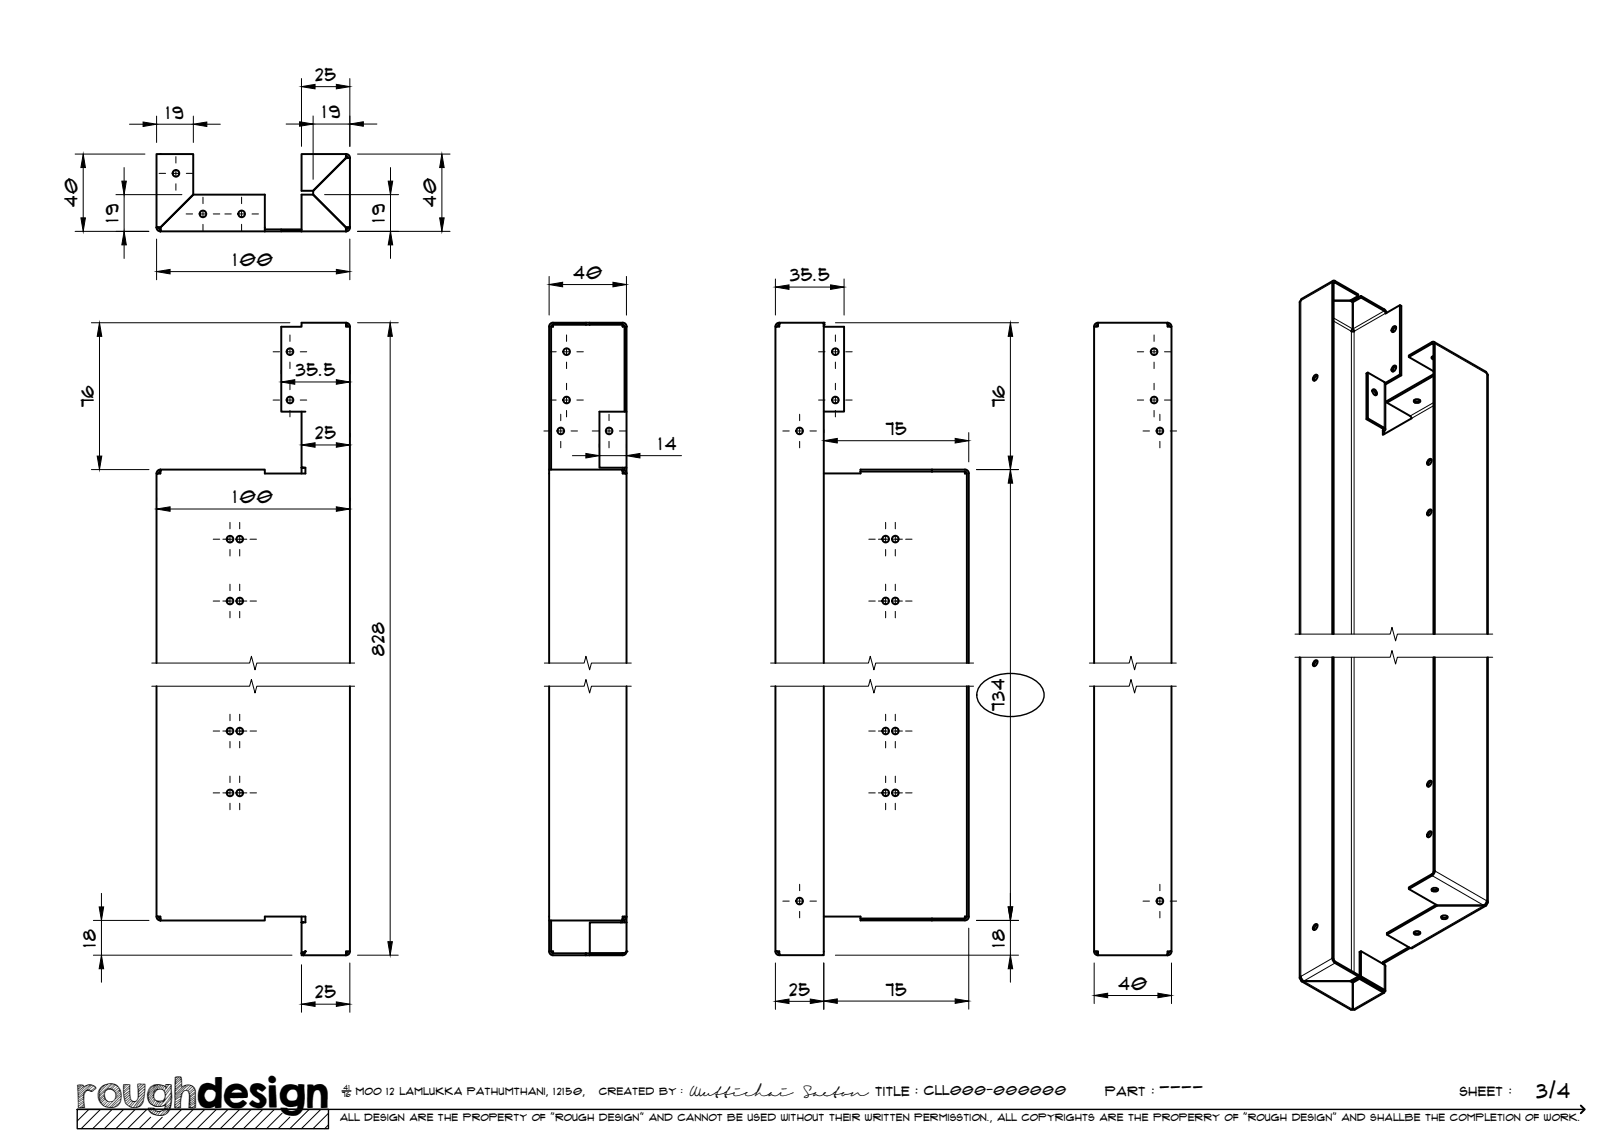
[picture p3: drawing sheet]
<svg xmlns="http://www.w3.org/2000/svg" width="420mm" height="297mm" viewBox="0 0 420 297" stroke-linecap="round" stroke-linejoin="round" font-family="sans-serif">
<!-- layer: Visible -->
<g fill="none" stroke="#000" stroke-width=".51">
<path d="M40.5 39.9h9.5v10.4l-8.5 8.5-1 .1zM78 39.9h11.5v1v-1a.94 .94 0 0 1 1 1h-1l-8.5 8.5h-3zM41 58.9l.2 .4 .3 .1M41.5 59.9v-1l8.5-8.5h18.5v9.5M41.5 58.8l-1 .1a1.01 1.01 0 0 0 1 1M41.5 58.9v1h27M68.5 59.4h4.3M68.5 59.9h4.3M78 50.4h3l8.5 8.5v1h-11.5zM78 59.4h-5.2v.5h5.2M89.5 40.9h1v18h-.5a.34 .34 0 0 0-.5 0 .34 .34 0 0 0 0 .5v.5a.97 .97 0 0 0 1-1l-1-.1-8.5-8.5v-.9zM89.5 40.4l.5 .2v.2"/>
<path d="M90 58.9l-.2 .4-.3 .1M336.5 77.8l-.2 .4v85.9M344.9 72.7l-8.1 4.6-.3 .5M345 77.8h4.3l.7 .4v6.9M345 73.3v90.8M345.1 73.3l.1-.2h.2l6 3.5v-.4l-6-3.5-.3-.1-.3 .2-.1 91.3M349.3 77.8h.1M351.4 76.6l-2.1 1.2h-4.3M352.1 77l-2.1 1.2v6.9M352.1 76.6l-2.1 1.2v.4v-.4l-.4-.2M362.2 79v17.9l-3.8 2.2M90 84.5l-.1-.3-.4-.2v-.5l.8 .3 .2 .7"/>
<path d="M90.5 84.5h-1v-1h-11.5v1h-5.2v22h6.2M90.5 84.5v87.1M142.1 84.5v37M143.1 84h8.5v-.5h-8.5a1.01 1.01 0 0 0-1 1M143.1 84.5h-.5v37M143.1 84l-.5 .2v.3M143.1 84v.5M151.6 83.5v.5M151.6 83.5h1v.5h-1M161.1 84v.5zM161.1 84.5h.5M161.6 84.5v22h.5v-22"/>
<path d="M161.6 84.5h.1M161.6 84.5h.5M161.6 84.5l-.1-.3-.4-.2h-8.5v-.5h8.5a.97 .97 0 0 1 1 1M162.1 84.5h.1M201.6 83.5l-.7 .3-.3 .7M201.6 84h.1M201.7 83.5l-.1 .5-.3 .1-.2 .4M213.1 83.5v1h5.3v22h-5.3M283.1 84.5l.3-.7 .7-.3v.5l-.4 .2-.1 .3M302 83.5l.1 .5M302.1 84l.4 .2 .1 .3M302.1 83.5l.7 .3 .3 .7"/>
<path d="M340 97.2l.5-.3a.86 .86 0 0 1 .3 1.1 .86 .86 0 0 1-1 .5l-.1-.4zM340.8 97.2l-.6 .5-.1 .8M349.6 85.7h.8M350 85.1l-.4 .6M350 85.1l.3 .6M353.9 96.4v11.9l4.2 2.4 .3 .4-.3 .4M358.4 99.1v.1M358.4 99.1l-4.5-2.7-.4 .2v11.9l.4-.2M358.4 99.3v11.8M358.8 80.9l-.7-.9-6-3.4v.4l6 3.4 .4 .7 3.7-2.1 .3 .1v18M360.4 94.8l.4-.2a.86 .86 0 0 1 .3 1 .86 .86 0 0 1-.9 .5l-.2-.4zM360.4 84.6l.4-.2a.86 .86 0 0 1 .3 1 .86 .86 0 0 1-.9 .5l-.2-.4z"/>
<path d="M361.2 84.6l-.7 .5-.1 .8M361.2 94.8l-.7 .5-.1 .8M362.2 96.9l.3 .2-4.1 2.4M364.5 92.4v-.4l6-3.5 .3-.1 .4 .2v75.5M370.4 92.4l.5 .2M370.9 92.1l-.5 .5 .5 .4M370.9 96.8l-12.1 7v.4l6 3.4 .4 .7-7.4 4.2v-1.2l.3 .2M370.9 96l-6.4-3.6 6-3.5h.3l.1 75.2M370.9 97.3l-12.1 6.9M371 88.5l13.4 7.7 .6 .8M384.9 97.1v67M78 106.5v14.5h1v1.5h-10.5v-1h-27v1h-1v49.1"/>
<path d="M161.6 106.5h-6.5v14.5h7v-14.5M353.5 108.5l4.3 2.4M355.1 100.9l.6 .6 .2 .8M355.2 100.7a.99 .99 0 0 1 .9 1.5 .99 .99 0 0 1-.9-1.5zM357.8 110.5l-.4 .2M357.8 110.9l.1 .1-.1 .3M358.1 111.5v.8M365.8 103.6a.88 .88 0 0 1 .9-.4 .88 .88 0 0 1 .7 .8 .88 .88 0 0 1-.9 .3 .88 .88 0 0 1-.7-.7zM365.8 103.6l.8 .3 .8-.3M369.6 119l.4-.3a.86 .86 0 0 1 .3 1 .86 .86 0 0 1-.9 .5l-.2-.3zM370.4 118.9l-.7 .5-.1 .9M41.5 121.5l-.7 .3-.3 .7"/>
<path d="M41.5 122h.1M41.5 121.5v.5l-.4 .2-.1 .3M78.5 121h-.5v1.5M161.1 122l.3 .1 .2 .4M161.1 121.5v.5M161.6 121v.7M162.1 121v1.5l-.3-.7-.7-.3M222.6 122v.5h-9.5M222.6 121.5h18.5v.5h-18.5zM249.6 122v.5zM249.6 121.5h-8.5v.5h8.6l.4 .2v.3M249.6 122.5h.5v49.1"/>
<path d="M249.7 121.5a1.01 1.01 0 0 1 1 1l-.1 49.1M369.6 132.1l.4-.3a.86 .86 0 0 1 .3 1 .86 .86 0 0 1-.9 .5l-.2-.4zM370.4 132l-.7 .5-.1 .9M40.5 177.6v59.6h1v1M90.5 177.6v68.6M142.1 177.6v60.6h19v-1h1v1.5M142.1 171.6v-50.1h19v1h1v49.1M162.1 177.6v59.7l-.3 .6-.7 .3M200.6 177.6v68.6h1l.1 .9M200.6 171.6v-87.1h1l.1-1h11.4v88.1M213.1 177.6v69.5h-11.5v-.4l-.3-.2-.2-.3M250.1 177.6v59.6"/>
<path d="M250.6 177.6l.1 59.5a1.01 1.01 0 0 1-1 1.1h-8.6v-.5h8.5M283.1 177.6v68.6h1v1h17.9l.1-1h1v-68.6M283.1 171.6v-87.1h1v-1h17.9l.1 1h1v87.1M336.3 170.1v83M340 171.1l.5-.3a.86 .86 0 0 1 .3 1 .86 .86 0 0 1-1 .5l-.1-.4zM340.8 171l-.6 .6-.1 .8M344.7 170.1v77.9l.2 .7 .5 .5 6 3.5v-.4l-6-3.5-.3-.6-.1-78.1M370.9 170.1v55.4l-.4 .7-6 3.4v.4l6-3.4 .5-.6 .2-.7v-55.2M384.9 170.1v63.4M369.6 202.3l.4-.3a.86 .86 0 0 1 .3 1 .86 .86 0 0 1-.9 .5l-.2-.4zM369.6 215.3l.4-.2a.86 .86 0 0 1 .3 1 .86 .86 0 0 1-.9 .5l-.2-.4zM370.4 202.2l-.7 .5-.1 .9"/>
<path d="M370.4 215.3l-.7 .5-.1 .8M40.5 237.2l.2 .6 .8 .4M41 237.2l.2 .4 .3 .1M41.5 237.7v.5M41.5 238.2h27v-1h10.5v1.5h-1h.5M78 237.2v9.4l1-.5M142.1 238.2v8a1.01 1.01 0 0 0 1 1h8.5v-.5M142.6 238.2v8M152.6 238.7h9.5v7.6l-.9 .3h-8.6zM161.1 238.2h.1M161.1 237.7v.5M161.6 237.2l-.1 .3-.4 .2"/>
<path d="M161.6 238v.7M213.1 237.2h9.5v.5M222.6 237.7h18.5v.5h-18.5zM241.1 238.2h.1M241.1 237.7h.1M249.6 237.2v.5M249.6 237.2v.4M249.6 237.2h.5M250.1 237.1v.3l-.4 .2M340 239.3l.5-.2a.86 .86 0 0 1 .3 1 .86 .86 0 0 1-1 .5l-.1-.4zM340.8 239.3l-.6 .5-.1 .8M364.5 230l7.4 4.3h12"/>
<path d="M370.4 230a.88 .88 0 0 1 .9-.3 .88 .88 0 0 1 .7 .7 .88 .88 0 0 1-.9 .3 .88 .88 0 0 1-.7-.7zM370.4 230l.8 .3 .8-.3M371.6 234.1l-12.8 7.3v.4l6 3.5M372.9 237.2a.88 .88 0 0 1 .9-.4 .88 .88 0 0 1 .7 .7 .88 .88 0 0 1-.9 .4 .88 .88 0 0 1-.7-.7zM372.9 237.1l.8 .3 .8-.3M383.9 234.3h-12l-13.1 7.5M383.9 234.3h.1M384.4 234.3l-19.1 11h-.5M384.4 233.8l.2 .1M384.6 233.9l-.1 .4h-.6M384.6 233.1l-.2 .7-.5 .5M384.7 233.1l.3 .4-.3 .4"/>
<path d="M78.6 246.6l.5-.4-.6 1zM79 246.1l-.5 .5h-.5l.5 .1M79 246.1l.1 .1M89.5 246.7h.1M90 246.2l-.1 .3-.4 .2v.5l.6-.2 .4-.8M90.5 246.2h-1v1h-11.5v-.5M142.6 246.2v.2l.5 .3M142.6 246.2h.5M143.1 246.2v.5M143.1 246.7h8.5M151.6 246.7h1v.5h-1M151.6 246.7v.5"/>
<path d="M161.1 246.6v.1M162.1 246.1l-.2 .7-.7 .4h-8.6v-.5l8.7-.1M200.6 246.2l.3 .7 .7 .2M283.1 246.2l.3 .7 .7 .3v-.5l-.4-.2-.1-.3 .5 .4h-.2M302.1 246.7h.1M302.6 246.2l-.1 .3-.4 .2-.1 .5M303.1 246.2l-.2 .6-.8 .4M336.5 253.5l-.2-.5 .2-.3 .3 .6 .5 .6M336.5 253.5l.2 .4h.6M336.8 253.9l12.7 7.3h.5M336.8 253.3l-.3 .2M337.3 253.9h12"/>
<path d="M349.6 253.7l.4 .2v7.3M351.4 252.7l-2.1 1.2M351.7 253.3l-1.7 1-.7-.4M352.1 246.1l-.4 .2v6.5l6.1 3.5M352.1 252.6l-.4 .3v.4l6.1 3.5h.3v-.3M357.7 256.3l-6-3.4-1.7 1v7.3M357.7 256.3l.4 .2M357.7 256.3l.2 .1zM357.8 249.4l-5.7-3.3v6.5l6.1 3.5 .2 .3-.3 .1M357.8 248.9l.3 .3v.4M357.8 256.3h-.1M357.8 256.3l.1 .1"/>
<path d="M357.9 256.4v.1M357.9 256.4h.1M357.9 256.4l.2 .1M358.1 256.5h.1M358.1 256.8l-7.6 4.4h-.5M358.1 249.5l.3 .5M358.4 250v6.4M364.5 245.1l-6.7 3.8v.5l.3 .2M364.8 245.3l-6.7 3.9M365.8 241.2a.88 .88 0 0 1 .9-.3 .88 .88 0 0 1 .7 .7 .88 .88 0 0 1-.9 .3 .88 .88 0 0 1-.7-.7zM365.8 241.2l.8 .3 .8-.3M350 260.9h.1"/>
<path d="M350 260.7h.1"/>
<circle cx="45.5" cy="44.8" r=".86"/>
<circle cx="52.5" cy="55.3" r=".86"/>
<circle cx="62.5" cy="55.3" r=".86"/>
<circle cx="75" cy="91" r=".86"/>
<circle cx="146.6" cy="91" r=".86"/>
<circle cx="216.1" cy="91" r=".86"/>
<circle cx="298.6" cy="91" r=".86"/>
<circle cx="75" cy="103.5" r=".86"/>
<circle cx="145.1" cy="111.5" r=".86"/>
<circle cx="146.6" cy="103.5" r=".86"/>
<circle cx="157.6" cy="111.5" r=".86"/>
<circle cx="206.9" cy="111.5" r=".86"/>
<circle cx="216.1" cy="103.5" r=".86"/>
<circle cx="298.6" cy="103.5" r=".86"/>
<circle cx="300.1" cy="111.5" r=".86"/>
<circle cx="59.5" cy="139.5" r=".86"/>
<circle cx="62" cy="139.5" r=".86"/>
<circle cx="229.1" cy="139.5" r=".86"/>
<circle cx="231.6" cy="139.5" r=".86"/>
<circle cx="59.5" cy="155.5" r=".86"/>
<circle cx="62" cy="155.5" r=".86"/>
<circle cx="229.1" cy="155.5" r=".86"/>
<circle cx="231.6" cy="155.5" r=".86"/>
<circle cx="59.5" cy="189.2" r=".86"/>
<circle cx="62" cy="189.2" r=".86"/>
<circle cx="229.1" cy="189.1" r=".86"/>
<circle cx="231.6" cy="189.1" r=".86"/>
<circle cx="59.5" cy="205.2" r=".86"/>
<circle cx="62" cy="205.2" r=".86"/>
<circle cx="229.1" cy="205.1" r=".86"/>
<circle cx="231.6" cy="205.1" r=".86"/>
<circle cx="206.9" cy="233.1" r=".86"/>
<circle cx="300.1" cy="233.1" r=".86"/>
</g>
<g fill="#000">
<circle cx="213.1" cy="83.5" r=".25"/>
<circle cx="213.1" cy="84" r=".25"/>
<circle cx="78" cy="121" r=".25"/>
<circle cx="78.5" cy="121" r=".25"/>
<circle cx="78" cy="238.7" r=".25"/>
<circle cx="160.6" cy="238.7" r=".25"/>
<circle cx="162.1" cy="246.2" r=".25"/>
<circle cx="357.8" cy="249.4" r=".25"/>
</g>
<!-- layer: Visible Narrow -->
<g fill="none" stroke="#000" stroke-width=".26">
<path d="M345.4 72.7v.4l-.4 .2-.3-.2-8.2 4.7v86.3M345 83.1l4.6 2.6v78.4M358.1 80v.4l-8.1 4.7-5-2.8M358.1 98.8v11.9l-.3 .2v.4M358.5 81.1l-8.2 4.6v78.4M370.5 88.5v.4l.4 .2 .3-.2 13.4 7.8v67.4M370.9 105l-5.7 3.3M370.9 104.2l-6.1 3.4M336.5 170.1v82.6l8.2-4.7 .3 .2M349.6 170.1v81.1M350.3 170.1v81.5M384.6 170.1v63l-13.4-7.8-.3 .2"/>
<path d="M370.5 226.2v.4l13.4 7.7-19.1 11M345.4 248.8v.4l-8.1 4.7 12.7 7.3 7.7-4.5v-.4M350.3 253.3v.4M357.7 256.3h.1M358.1 249.6v6.5l-.3 .2"/>
</g>
<!-- layer: TitleBlock -->
<path d="M20 287h65v5h-65zM20 287h390M88.5 282.3h2.3" fill="none" stroke="#000" stroke-width=".36"/>
<path d="M409 286.1l1 .9-1 1" fill="none" stroke="#000" stroke-width=".51"/>
<g fill="none" stroke="#000" stroke-width=".26">
<path d="M23 287l-3 3.1M26 287l-5 5M29 287l-5 5M32 287l-5 5M35 287l-5 5M38 287l-5 5M39 289.1l-3 2.9M42 289.1l-3 2.9M47 287l-5 5M50 287l-5 5M53 287l-5 5M56 287l-5 5"/>
<path d="M59 287l-5 5M62 287l-5 5M65 287l-5 5M68 287l-5 5M71 287l-5 5M73 288l-4 4M75 289.1l-3 2.9M80 287l-5 5M83 287l-5 5M85 288l-4 4M85 291l-1 1"/>
</g>
<!-- layer: Smart Centers -->
<g fill="none" stroke="#000" stroke-width=".26">
<path d="M41.2 44.9h1.6M44.6 44.9h1.8M45.5 40.5v1.7M45.5 44v1.7M45.5 47.5v1.7M48.2 55.4h1.6M48.2 44.9h1.7M51.6 55.4h1.8M52.5 51v1.7M52.5 54.5v1.8M52.5 58v1.7M55.2 55.4h1.7"/>
<path d="M58.2 55.4h1.6M61.6 55.4h1.8M62.5 51v1.7M62.5 54.5v1.8M62.5 58v1.7M65.2 55.4h1.7M70.7 91h1.6M74.1 91h1.8M75 86.7v1.6M75 90.1v1.8M75 93.7v1.7M75 99.2v1.6"/>
<path d="M77.7 91h1.7M142.2 91h1.7M145.7 91h1.8M146.6 86.7v1.6M146.6 90.1v1.8M146.6 93.7v1.7M146.6 99.2v1.6M149.2 91h1.7M211.8 91h1.6M215.2 91h1.8M216.1 86.7v1.6M216.1 90.1v1.8"/>
<path d="M216.1 93.7v1.7M216.1 99.2v1.6M218.8 91h1.7M294.2 91h1.7M297.7 91h1.8M298.6 86.7v1.6M298.6 90.1v1.8M298.6 93.7v1.7M298.6 99.2v1.6M301.3 91h1.6M70.7 103.5h1.6M74.1 103.5h1.8"/>
<path d="M75 102.6v1.8M75 106.2v1.7M77.7 103.5h1.7M140.7 111.5h1.7M142.2 103.5h1.7M144.2 111.5h1.8M145.1 107.2v1.6M145.1 110.6v1.8M145.1 114.2v1.7M145.7 103.5h1.8M146.6 102.6v1.8M146.6 106.2v1.7"/>
<path d="M147.7 111.5h1.7M149.2 103.5h1.7M153.2 111.5h1.7M156.7 111.5h1.8M157.6 107.2v1.6M157.6 110.6v1.8M157.6 114.2v1.7M160.3 111.5h1.6M202.5 111.5h1.7M206 111.5h1.8M206.9 107.2v1.6M206.9 110.6v1.8"/>
<path d="M206.9 114.2v1.7M209.5 111.5h1.7M211.8 103.5h1.6M215.2 103.5h1.8M216.1 102.6v1.8M216.1 106.2v1.7M218.8 103.5h1.7M294.2 103.5h1.7M295.7 111.5h1.7M297.7 103.5h1.8M298.6 102.6v1.8M298.6 106.2v1.7"/>
<path d="M299.2 111.5h1.8M300.1 107.2v1.6M300.1 110.6v1.8M300.1 114.2v1.7M301.3 103.5h1.6M302.7 111.5h1.7M55.2 139.5h1.6M57.7 139.5h2.7M59.5 135.2v1.6M59.5 138.6v1.8M61.1 139.5h2.8M62 135.2v1.6"/>
<path d="M62 138.6v1.8M64.7 139.5h1.7M224.8 139.5h1.6M227.3 139.5h2.7M229.1 135.2v1.6M229.1 138.6v1.8M230.7 139.5h2.8M231.6 135.2v1.6M231.6 138.6v1.8M234.3 139.5h1.7M55.2 155.5h1.6M57.7 155.5h2.7"/>
<path d="M59.5 142.2v1.7M59.5 151.2v1.6M59.5 154.6v1.8M59.5 158.2v1.7M61.1 155.5h2.8M62 142.2v1.7M62 151.2v1.6M62 154.6v1.8M62 158.2v1.7M64.7 155.5h1.7M224.8 155.5h1.6M227.3 155.5h2.7"/>
<path d="M229.1 142.2v1.7M229.1 151.2v1.6M229.1 154.6v1.8M229.1 158.2v1.7M230.7 155.5h2.8M231.6 142.2v1.7M231.6 151.2v1.6M231.6 154.6v1.8M231.6 158.2v1.7M234.3 155.5h1.7M55.2 189.2h1.6M57.7 189.2h2.7"/>
<path d="M59.5 184.8v1.7M59.5 188.3v1.7M59.5 191.8v1.7M61.1 189.2h2.8M62 184.8v1.7M62 188.3v1.7M62 191.8v1.7M64.7 189.2h1.7M224.8 189.2h1.6M227.3 189.2h2.7M229.1 184.8v1.7M229.1 188.3v1.7"/>
<path d="M229.1 191.8v1.7M230.7 189.2h2.8M231.6 184.8v1.7M231.6 188.3v1.7M231.6 191.8v1.7M234.3 189.2h1.7M55.2 205.2h1.6M57.7 205.2h2.7M59.5 200.8v1.7M59.5 204.3v1.7M59.5 207.8v1.7M61.1 205.2h2.8"/>
<path d="M62 200.8v1.7M62 204.3v1.7M62 207.8v1.7M64.7 205.2h1.7M224.8 205.2h1.6M227.3 205.2h2.7M229.1 200.8v1.7M229.1 204.3v1.7M229.1 207.8v1.7M230.7 205.2h2.8M231.6 200.8v1.7M231.6 204.3v1.7"/>
<path d="M231.6 207.8v1.7M234.3 205.2h1.7M202.5 233.2h1.7M206 233.2h1.8M206.9 228.8v1.7M206.9 232.3v1.7M206.9 235.8v1.7M209.5 233.2h1.7M295.7 233.2h1.7M299.2 233.2h1.8M300.1 228.8v1.7M300.1 232.3v1.7"/>
<path d="M300.1 235.8v1.7M302.7 233.2h1.7"/>
</g>
<!-- layer: Break Lines -->
<path d="M39.3 177.6h25.3l.4-1.8 1 3.5 .4-1.7h25.4M39.3 171.6h25.3l.4-1.8 1 3.5 .4-1.7h25.4M140.8 177.6h10.3l.5-1.8 .9 3.5 .5-1.7h10.3M140.8 171.6h10.3l.5-1.8 .9 3.5 .5-1.7h10.3M199.4 177.6h25.3l.4-1.8 1 3.5 .5-1.7h25.3M199.4 171.6h25.3l.4-1.8 1 3.5 .5-1.7h25.3M281.8 177.6h10.3l.5-1.8 .9 3.5 .5-1.7h10.3M281.8 171.6h10.3l.5-1.8 .9 3.5 .5-1.7h10.3M335 170.1h24.7l.4-1.8 1 3.5 .4-1.7h24.7M335 164.1h24.7l.4-1.8 1 3.5 .4-1.7h24.7" fill="none" stroke="#000" stroke-width=".26"/>
<!-- layer: FD_Dimensions -->
<g fill="none" stroke="#000" stroke-width=".26">
<path d="M19.4 39.9h18.1M33.5 32.1h3.5M40.5 30v6.9M40.5 32.1h9.5M50 30v6.9M53.5 32.1h3.5M74 32.1h3.5M78 20.3v17.6M81 30v16.4M81 32.1h9.5M81.5 22.4h5.5M90.5 20.3v17.6"/>
<path d="M92.5 39.9h23.9M94 32.1h3.5M19.4 59.9h19.1M21.5 43.4v13M30 50.4h17.1M32.1 43.4v3.5M32.1 50.4v9.5M84 50.4h19.1M92.5 59.9h23.9M101 43.4v3.5M101 50.4v9.5M114.3 43.4v13"/>
<path d="M32.1 63.4v3.5M40.5 61.9v10.5M44 70.3h43M90.5 61.9v10.5M101 63.4v3.5M142.1 71.5v10M145.6 73.6h13M162.1 71.5v10M200.6 72.2v9.3M204.1 74.3h10.8M218.4 72.2v9.3M23.6 83.5h51.4"/>
<path d="M25.7 87v31M72.7 95.8v.9M76.3 98.8h10.7M90.5 95.8v.9M92.5 83.5h10.5M100.9 87v156.7M216.1 83.5h47.4M261.4 87v31M78 112.1v.9M81.5 115.1h5.5M90.5 112.1v.9M148.1 117.9h3.5"/>
<path d="M155.1 114.9v.9M155.1 117.9h7M162.1 114.9v.9M165.6 117.9h10.7M213.1 111.3v.6M216.6 114h30.5M250.6 111.9v7.6M23.6 121.5h14.9M40.5 128.7v.9M44 131.7h43M90.5 128.7v.9M252.6 121.5h10.9"/>
<path d="M261.4 125v109.7M24.2 238.2h14.3M26.2 231.1v3.6M26.2 238.2v8.9M252.6 238.2h10.9M261.4 238.2v8.9M24.2 247.1h51.3M26.2 250.7v3.5M78 249.6v12.3M81.5 259.8h5.5M90.5 249.2v12.7M92.5 247.1h10.5"/>
<path d="M200.6 249.2v12M204.1 259.1h5.5M213.1 249.2v12M216.1 247.1h47.4M216.6 259h30.5M250.6 240.2v20.9M261.4 250.7v3.5M283.1 249.2v10.5M286.6 257.6h13M303.1 249.2v10.5"/>
</g>
<g fill="#000" stroke="#000" stroke-width=".26">
<path d="M37 31.6l3.5 .5-3.5 .6zM50 32.1l3.5-.5v1.1zM77.5 31.5l3.5 .6-3.5 .6zM78 22.4l3.5-.6v1.2zM87 21.8l3.5 .6-3.5 .6zM90.5 32.1l3.5-.6v1.2zM20.9 56.4h1.2l-.6 3.5zM21.5 39.9l.6 3.5h-1.2zM31.5 46.9h1.2l-.6 3.5zM100.4 46.9h1.2l-.6 3.5zM113.7 56.4h1.2l-.6 3.5zM114.3 39.9l.6 3.5h-1.2z"/>
<path d="M32.1 59.9l.6 3.5h-1.2zM40.5 70.3l3.5-.6v1.2zM87 69.7l3.5 .6-3.5 .6zM101 59.9l.6 3.5h-1.2zM142.1 73.6l3.5-.6v1.2zM158.6 73l3.5 .6-3.5 .6zM200.6 74.3l3.5-.6v1.2zM214.9 73.7l3.5 .6-3.5 .6zM25.7 83.5l.6 3.5h-1.2zM72.7 98.8l3.6-.6v1.2zM87 98.2l3.5 .6-3.5 .6zM100.9 83.5l.6 3.5h-1.1z"/>
<path d="M261.4 83.5l.6 3.5h-1.2zM25.1 118h1.2l-.6 3.5zM78 115.1l3.5-.5v1.1zM87 114.6l3.5 .5-3.5 .6zM151.6 117.3l3.5 .6-3.5 .6zM162.1 117.9l3.5-.6v1.2zM213.1 114l3.5-.6v1.2zM247.1 113.4l3.5 .6-3.5 .6zM260.8 118h1.2l-.6 3.5zM40.5 131.7l3.5-.6v1.2zM87 131.1l3.5 .6-3.5 .6zM261.4 121.5l.6 3.5h-1.2z"/>
<path d="M25.7 234.7h1.1l-.6 3.5zM260.8 234.7h1.2l-.6 3.5zM26.2 247.1l.6 3.6h-1.1zM78 259.8l3.5-.6v1.2zM87 259.2l3.5 .6-3.5 .6zM100.4 243.7h1.1l-.6 3.4zM200.6 259.1l3.5-.6v1.2zM209.6 258.5l3.5 .6-3.5 .6zM213.1 259l3.5-.5v1.1zM247.1 258.5l3.5 .5-3.5 .6zM261.4 247.1l.6 3.6h-1.2zM283.1 257.6l3.5-.6v1.2z"/>
<path d="M299.6 257l3.5 .6-3.5 .6z"/>
</g>
<!-- layer: Sketch3 -->
<path d="M254.1 176.8a11.8 11.8 0 0 1 14.6 0 4.1 4.1 0 0 1-.7 6.7 12 12 0 0 1-13.9-.6 4 4 0 0 1 0-6.1z" fill="none" stroke="#000" stroke-width=".36"/>
<text font-size="9.7" x="19.9" y="286.8">roughdesign</text>
<g font-size="5.3">
<text x="300.1" y="283.6">----</text>
<text x="397.5" y="284">3/4</text>
</g>
<g font-size="4.6">
<text x="81.6" y="20.9">25</text>
<text x="43.1" y="30.7">19</text>
<text x="83.5" y="30.6">19</text>
<text x="20.1" y="53.6" transform="rotate(-90 20.1 53.6)">40</text>
<text x="112.9" y="53.6" transform="rotate(-90 112.9 53.6)">40</text>
<text x="30.6" y="57.3" transform="rotate(-90 30.6 57.3)">19</text>
<text x="99.6" y="57.3" transform="rotate(-90 99.6 57.3)">19</text>
<text x="60.4" y="68.8">100</text>
<text x="148.4" y="72.2">40</text>
<text x="204.4" y="72.8">35.5</text>
<text x="76.6" y="97.3">35.5</text>
<text x="24.3" y="105.4" transform="rotate(-90 24.3 105.4)">76</text>
<text x="260" y="105.4" transform="rotate(-90 260 105.4)">76</text>
<text x="81.6" y="113.7">25</text>
<text x="229.2" y="112.6">75</text>
<text x="170.5" y="116.5">14</text>
<text x="60.4" y="130.2">100</text>
<text x="99.5" y="169.8" transform="rotate(-90 99.5 169.8)">828</text>
<text x="259.9" y="183.9" transform="rotate(-90 259.9 183.9)">734</text>
<text x="24.8" y="244.9" transform="rotate(-90 24.8 244.9)">18</text>
<text x="260" y="244.9" transform="rotate(-90 260 244.9)">18</text>
<text x="204.2" y="257.6">25</text>
<text x="229.2" y="257.6">75</text>
<text x="289.4" y="256.1">40</text>
<text x="81.6" y="258.3">25</text>
</g>
<g font-size="3.4">
<text x="178.3" y="283.5">Wuttichai</text>
<text x="208.1" y="283.5">Saeton title : CLL000-000000</text>
</g>
<g font-size="3.3">
<text x="286" y="283.5">Part :</text>
<text x="377.7" y="283.5">sheet :</text>
</g>
<g font-size="2.7">
<text x="92.1" y="283.3">moo 12 Lamlukka pathumthani, 12150,</text>
<text x="155" y="283.3">created by :</text>
</g>
<text font-size="2.6" x="88" y="290.1">all design are the property of &quot;rough design&quot; and cannot be used without their written permisstion., all copyrights are the properry of &quot;rough design&quot; and shallbe the completion of work.</text>
<g font-size="1.9">
<text x="88.5" y="283.9">76</text>
<text x="88.9" y="282.1">41</text>
</g>
</svg>
